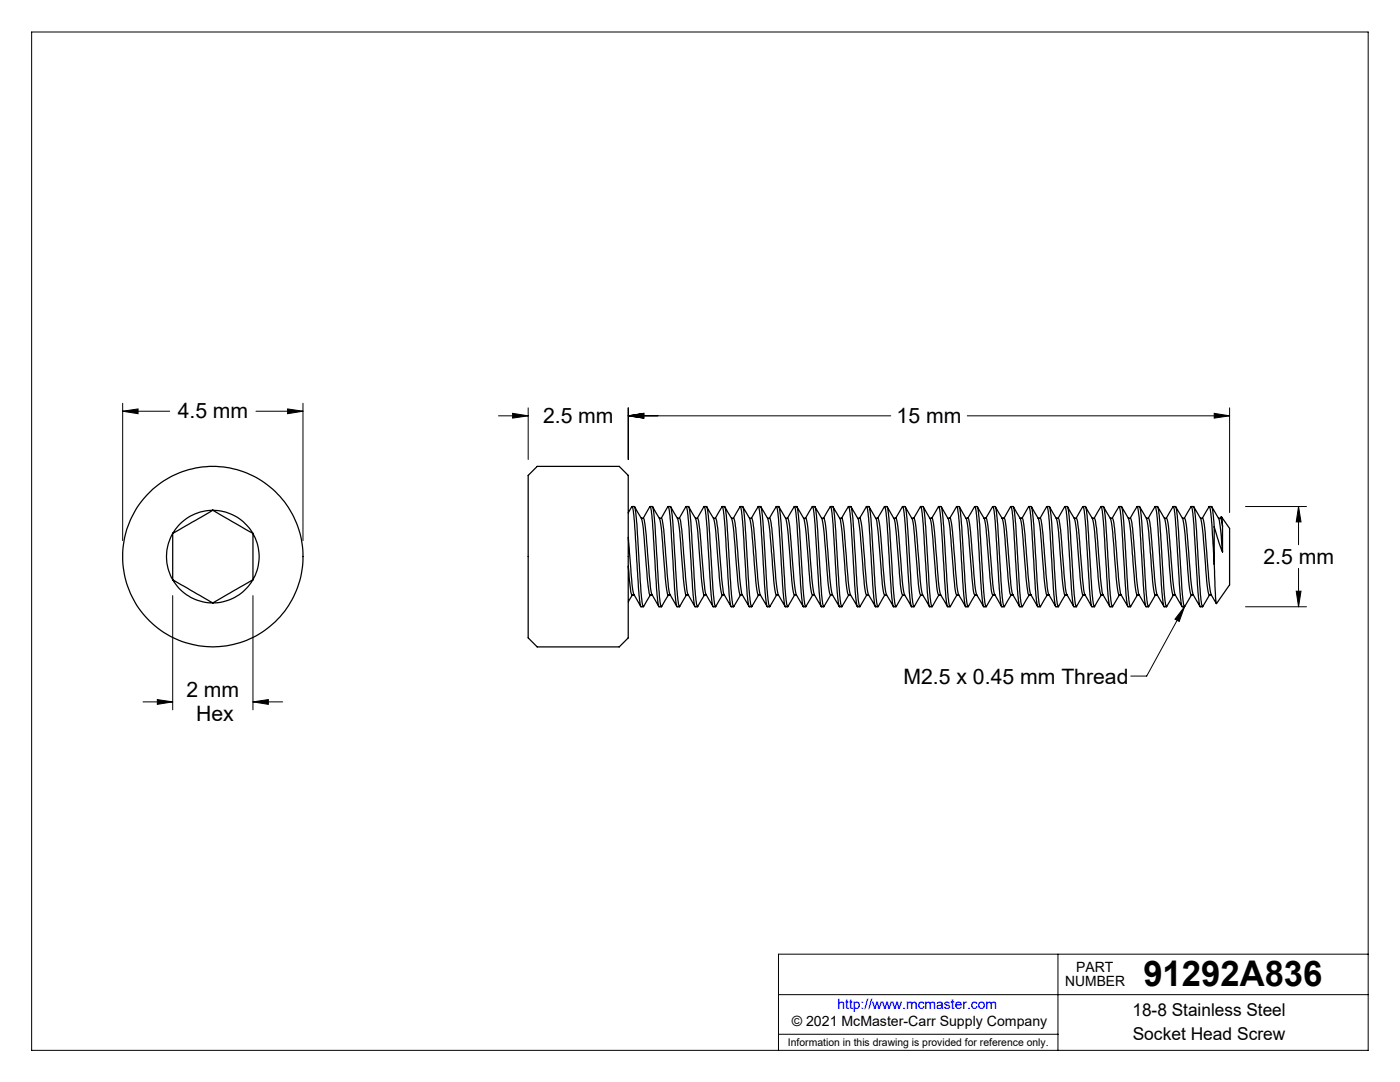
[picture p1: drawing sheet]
<svg xmlns="http://www.w3.org/2000/svg" width="279mm" height="216mm" viewBox="0 0 279 216" stroke-linecap="round" stroke-linejoin="round" font-family="sans-serif">
<g fill="none" stroke="#000" stroke-width=".2">
<path d="M6.3 6.4h266.7v203.2h-266.7zM24.5 82.1l3.1-.5v1zM24.5 80.5v27.4M24.5 82.1h9.4M51.1 82.1h9.4M57.4 81.6l3.1 .5-3.1 .5zM60.5 80.5v27.4M99.5 83h5.9M102.3 82.5l3.1 .5-3.1 .4zM105.4 81.4v10.3M125.4 83l3.1-.5v.9zM125.4 81.4v10.3"/>
<path d="M125.4 83h52.4M193 83h52.4M242.3 82.5l3.1 .5-3.1 .4zM245.4 81.4v20.9M34.5 118.9v22.7M50.5 118.9v22.7M248.6 101.1h12.1M258.7 118h.9l-.4 3.1zM259.2 101.1l.4 3h-.9zM259.2 101.1v7.6M259.2 113.4v7.7M31.4 139.6l3.1 .5-3.1 .4z"/>
<path d="M236.4 121.1l-1.1 2.9-.8-.5zM236.4 121.1l-7.6 13.8h-3.1M248.6 121.1h12.1M28.5 140.1h6M50.5 140.1l3.1-.5v.9zM50.5 140.1h5.9M155.4 198.5h117.6M211.1 190.4v19.2M273 190.4h-117.6v19.2M155.4 206.4h55.7"/>
</g>
<g fill="#000">
<path d="M236.4 121.1l-1.1 2.9-.8-.5z"/>
<path d="M24.5 82.1l3.1-.5v1zM57.4 81.6l3.1 .5-3.1 .5zM31.4 139.6l3.1 .5-3.1 .4zM50.5 140.1l3.1-.5v.9zM102.3 82.5l3.1 .5-3.1 .4zM125.4 83l3.1-.5v.9zM125.4 83l3.1-.5v.9zM242.3 82.5l3.1 .5-3.1 .4zM259.2 101.1l.4 3h-.9zM258.7 118h.9l-.4 3.1z"/>
</g>
<g fill="none" stroke="#000" stroke-width=".25">
<path d="M105.4 94.9l1.8-1.8h16.4l1.8 1.8v32.4l-1.8 1.8h-16.4l-1.8-1.8zM34.5 115.7l8 4.6M34.5 115.7a9.3 9.3 0 0 0 8 4.6M34.5 106.4v9.3M34.5 106.4a9.2 9.2 0 0 0 0 9.3M42.5 101.8l8 4.6M42.5 101.8a9.4 9.4 0 0 1 8 4.6M42.5 101.8a9.3 9.3 0 0 0-8 4.6M42.5 101.8l-8 4.6M50.5 115.7l-8 4.6M50.5 115.7a9.3 9.3 0 0 1-8 4.6M50.5 106.4v9.3"/>
<path d="M50.5 106.4a9.2 9.2 0 0 1 0 9.3M125.4 107.2l.1 1.6a69.7 69.7 0 0 0 1 9.9l1.4 2.3M125.4 102.3l.8-1.2a42.8 42.8 0 0 1 .7 8.2l.7 10.4 .3 1.3 .5 .1M125.4 113l.2 2.8a6.4 6.4 0 0 0 .6 2.9h.4M126.2 101.1h.4a207.1 207.1 0 0 1 1.3 16.3l.2 2.7 .2 .9h.1M126.2 118.7l-.8 1.4M126.6 101.1l1.5 2.7 .6 5.5a66.8 66.8 0 0 0 1 9.4h.1M128 103.4h.4M128.4 103.4a51.6 51.6 0 0 1 1 8.5l.6 6.4 1.5 2.7M128.4 103.4l1.4-2.3a42.8 42.8 0 0 1 .7 8.2l.2 2.5a66 66 0 0 0 .8 9.2l.5 .1M129.8 101.1h.4a207.1 207.1 0 0 1 1.3 16.3l.2 2.7 .2 .9h.1M129.8 118.7h.4"/>
<path d="M129.8 118.7l-1.4 2.3M130.2 101.1l1.5 2.7 .6 5.5a54.7 54.7 0 0 0 1 9.4M131.6 103.4h.4a51.6 51.6 0 0 1 1 8.5l.6 6.4 1.5 2.7M132 103.4l1.3-2.3a42.8 42.8 0 0 1 .8 8.2l.2 2.5a56.5 56.5 0 0 0 .8 9.2l.5 .1M133.3 101.1h.5a45.7 45.7 0 0 1 .8 9l.2 1.8a66.3 66.3 0 0 0 .7 9.1h.1M133.3 118.7h.5M133.4 118.7l-1.4 2.3M133.8 101.1l1.5 2.7 .6 5.5a54.7 54.7 0 0 0 1 9.4h.5M135.2 103.4h.4a51.6 51.6 0 0 1 1 8.5l.6 6.4 1.5 2.7M135.6 103.4l1.3-2.3a42.8 42.8 0 0 1 .8 8.2l.2 2.5a56.5 56.5 0 0 0 .8 9.2l.5 .1M136.9 101.1h.5a42.8 42.8 0 0 1 .8 8.1l.2 2.7a66.3 66.3 0 0 0 .7 9.1h.1M137 118.7l-1.4 2.3"/>
<path d="M137.4 101.1l1.5 2.7 .6 5.5a54.7 54.7 0 0 0 1 9.4h.5M138.8 103.4h.4a51.6 51.6 0 0 1 1 8.5l.6 6.4 1.5 2.7M139.2 103.4l1.3-2.3a42.8 42.8 0 0 1 .8 8.2l.2 2.5a56.5 56.5 0 0 0 .8 9.2l.5 .1M140.5 101.1h.5a42.8 42.8 0 0 1 .8 8.1l.2 2.7a66.3 66.3 0 0 0 .7 9.1h.1M140.6 118.7l-1.4 2.3M141 101.1l1.5 2.7 .6 5.5a54.7 54.7 0 0 0 1 9.4h.5M142.4 103.4h.4M142.8 103.4l1.3-2.3a53.8 53.8 0 0 1 .9 10l.1 .7a56.5 56.5 0 0 0 .8 9.2l.5 .1M142.8 103.4a51.6 51.6 0 0 1 1 8.5l.6 6.4 1.5 2.7M144.1 101.1h.5a42.8 42.8 0 0 1 .8 8.1l.2 2.7a66.3 66.3 0 0 0 .7 9.1h.1M144.2 118.7l-1.4 2.3M144.6 101.1l1.5 2.7 .4 2.5 .3 3.8a44.2 44.2 0 0 0 .9 8.6h.5"/>
<path d="M146 103.4h.4M146.4 103.4a66.3 66.3 0 0 1 1.1 10.2l.5 4.7 1.5 2.7M147.7 101.1l-1.3 2.3M147.7 101.1a53.8 53.8 0 0 1 .9 10l.1 .7a56.5 56.5 0 0 0 .8 9.2l.5 .1M147.7 101.1h.5a42.8 42.8 0 0 1 .8 8.1l.2 2.7a66.3 66.3 0 0 0 .7 9.1h.1M147.8 118.7l-1.4 2.3M148.2 101.1l1.5 2.7 .4 2.5 .3 3.8a44.2 44.2 0 0 0 .9 8.6h.5M149.6 103.4h.4M150 103.4a66.3 66.3 0 0 1 1.1 10.2l.6 4.9 1.4 2.5M151.3 101.1l-1.3 2.3M151.3 101.1h.1a139.6 139.6 0 0 1 1.1 14.9l.5 4.9 .1 .2h.5M151.3 101.1h.5"/>
<path d="M151.4 118.7l-1.4 2.3M151.8 101.1a42.8 42.8 0 0 1 .8 8.1l.2 2.7a56.6 56.6 0 0 0 .8 9.1M151.8 101.1l1.5 2.7 .4 2.5 .9 10.8 .3 1.6h.5M153.2 103.4h.4a66.3 66.3 0 0 1 1.1 10.2l.6 4.9 1.4 2.5M154.9 101.1l-1.3 2.3M154.9 101.1h.1a97.4 97.4 0 0 1 1 12.4l.5 6.6 .2 .9 .5 .1M154.9 101.1h.5M155 118.7l-1.4 2.3M155.4 101.1a42.8 42.8 0 0 1 .8 8.1l.2 2.7a56.6 56.6 0 0 0 .8 9.1M155.4 101.1l1.4 2.4a140 140 0 0 1 1.3 13l.4 2.2M156.8 103.4h.4a66.3 66.3 0 0 1 1.1 10.2l.6 4.9 1.4 2.5M157.2 103.4l1.4-2.3a97.4 97.4 0 0 1 1 12.4l.5 6.6 .2 .9 .5 .1"/>
<path d="M158.5 101.1h.5M158.5 118.7h.5M158.6 118.7l-1.4 2.3M159 101.1a42.8 42.8 0 0 1 .8 8.1l.1 2.7a56.6 56.6 0 0 0 .9 9.1M159 101.1l1.4 2.4a140 140 0 0 1 1.3 13l.4 2.2M160.4 103.4h.4a66.3 66.3 0 0 1 1.1 10.2l.5 4.7 1.5 2.7M160.8 103.4l1.4-2.3a97.4 97.4 0 0 1 1 12.4l.5 6.6 .2 .9 .5 .1M162.1 101.1h.5a42.8 42.8 0 0 1 .8 8.1l.1 2.7a56.6 56.6 0 0 0 .9 9.1M162.1 118.7h.5M162.2 118.7l-1.4 2.3M162.6 101.1l1.4 2.4a140 140 0 0 1 1.3 13l.3 2 .1 .2h.5M164 103.4h.5a48 48 0 0 1 .8 8.5l.7 6.4 1.5 2.7"/>
<path d="M164.4 103.4l1.4-2.3a97.4 97.4 0 0 1 1 12.4l.5 6.6 .2 .9 .5 .1M165.7 101.1h.5a42.8 42.8 0 0 1 .8 8.1l.1 2.7a56.6 56.6 0 0 0 .9 9.1M165.8 118.7l-1.4 2.3M166.2 101.1l1.4 2.4a140 140 0 0 1 1.3 13l.3 2 .1 .2h.5M167.6 103.4h.5a136.1 136.1 0 0 1 1.2 13.1l.4 2.2 1.4 2.3M168 103.4l1.4-2.3a160.9 160.9 0 0 1 1.1 14.9l.5 4.7 .1 .4h.5M169.3 101.1h.5a108.3 108.3 0 0 1 1.1 13.4l.4 5.2 .2 1.2 .1 .1M169.4 118.7l-1.4 2.3M169.8 101.1l1.4 2.4a140 140 0 0 1 1.3 13l.3 2 .1 .2h.5M171.2 103.4h.5a95.6 95.6 0 0 1 1.1 11.7l.5 3.6 1.4 2.3M171.6 103.4l1.4-2.3a161.9 161.9 0 0 1 1.2 15.6l.4 4 .1 .4h.5M172.9 101.1h.5a78 78 0 0 1 .9 10.8 50.6 50.6 0 0 0 .9 9.2l.1-.1"/>
<path d="M173 118.7l-1.4 2.3M173.4 101.1l1.4 2.4a73.8 73.8 0 0 1 1.1 10.1l.5 4.7 .1 .4h.5M174.8 103.4h.4M175.2 103.4l1.4-2.3a160.9 160.9 0 0 1 1.1 14.9l.5 4.7 .1 .4h.5M175.2 103.4h.1a95.6 95.6 0 0 1 1.1 11.7l.5 3.6 1.4 2.3M176.5 101.1h.5a78 78 0 0 1 .9 10.8 50.6 50.6 0 0 0 .9 9.2l.1-.1M176.6 118.7l-1.3 2.3M177.1 101.1l1.3 2.4a73.8 73.8 0 0 1 1.1 10.1l.5 4.7 .1 .4h.5M178.4 103.4h.4M178.8 103.4h.1a136.1 136.1 0 0 1 1.2 13.1l.4 2.2 1.4 2.3M180.1 101.1l-1.3 2.3M180.1 101.1h.1a160.9 160.9 0 0 1 1.1 14.9l.5 4.7 .1 .4h.5"/>
<path d="M180.1 101.1h.5a86.7 86.7 0 0 1 1 11.7 42.8 42.8 0 0 0 .8 8.3l.1-.1M180.2 118.7l-1.3 2.3M180.7 101.1l1.3 2.4a73.8 73.8 0 0 1 1.1 10.1l.5 4.7 .1 .4h.4M182 103.4h.5a136.1 136.1 0 0 1 1.2 13.1l.4 2.2 1.4 2.3M183.7 101.1l-1.3 2.3M183.7 101.1h.1a179.4 179.4 0 0 1 1.2 16.3l.4 3.3 .1 .4h.5M183.7 101.1h.5a86.7 86.7 0 0 1 1 11.7 42.8 42.8 0 0 0 .8 8.3l.1-.1M183.8 118.7l-1.3 2.3M184.3 101.1l1.3 2.4a81.9 81.9 0 0 1 1.1 10.9l.1 1.4a6.4 6.4 0 0 0 .6 2.9M185.6 103.4h.5a136.1 136.1 0 0 1 1.2 13.1l.4 2.2 1.4 2.3M185.9 103.4l1.5-2.3a68.7 68.7 0 0 1 .9 10.7l.6 8.3 .2 .9 .5 .1M187.4 118.7l-1.3 2.3"/>
<path d="M187.4 101.1h.5a207.1 207.1 0 0 1 1.2 16.3l.2 2.7 .2 .9h.2M187.4 118.7h.3M187.9 101.1l1.3 2.4a81.9 81.9 0 0 1 1.1 10.9l.1 1.4a6.4 6.4 0 0 0 .6 2.9M189.2 103.4h.5a95.6 95.6 0 0 1 1.1 11.7l.5 3.6 1.4 2.3M189.5 103.4l1.5-2.3a42.8 42.8 0 0 1 .7 8.2l.2 3.3a37.5 37.5 0 0 0 .9 8.5h.4M191 118.7l-1.3 2.3M191 101.1h.5a207.1 207.1 0 0 1 1.2 16.3l.2 2.7 .2 .9h.2M191 118.7h.3M191.5 101.1l1.3 2.4a73.8 73.8 0 0 1 1.1 10.1l.1 2.2a6.4 6.4 0 0 0 .6 2.9h.3M192.8 103.4h.5a136.1 136.1 0 0 1 1.2 13.1l.4 2.2 1.4 2.3M193.1 103.4l1.5-2.3a42.8 42.8 0 0 1 .7 8.2l.2 3.3a37.5 37.5 0 0 0 .9 8.5h.4M194.6 101.1h.5a207.1 207.1 0 0 1 1.2 16.3l.2 2.7 .2 .9h.1"/>
<path d="M194.6 118.7l-1.3 2.3M195.1 101.1l1.4 2.7 .6 5.5a66.8 66.8 0 0 0 1 9.4h.1M196.4 103.4h.4a136.1 136.1 0 0 1 1.3 13.1l.4 2 1.4 2.5M196.7 103.4l1.5-2.3a42.8 42.8 0 0 1 .7 8.2l.2 3.3a37.5 37.5 0 0 0 .9 8.5h.4M198.2 101.1h.4a207.1 207.1 0 0 1 1.3 16.3l.2 2.7 .2 .9h.1M198.2 118.7h.3M198.2 118.7l-1.4 2.3M198.6 101.1l1.5 2.7 .6 5.5a66.8 66.8 0 0 0 1 9.4h.1M200 103.4h.4M200.4 103.4a136.1 136.1 0 0 1 1.3 13.1l.4 2 1.4 2.5M200.4 103.4l1.4-2.3a42.8 42.8 0 0 1 .7 8.2l.7 10.4 .3 1.3 .5 .1M201.8 101.1h.4a207.1 207.1 0 0 1 1.3 16.3l.2 2.7 .2 .9h.1"/>
<path d="M201.8 118.7h.4M201.8 118.7l-1.4 2.3M202.2 101.1l1.5 2.7 .6 5.5a66.8 66.8 0 0 0 1 9.4h.5M203.6 103.4h.4M204 103.4a51.6 51.6 0 0 1 1 8.5l.6 6.4 1.5 2.7M204 103.4l1.4-2.3a42.8 42.8 0 0 1 .7 8.2l.2 2.5a66 66 0 0 0 .8 9.2l.5 .1M205.4 101.1h.4a207.1 207.1 0 0 1 1.3 16.3l.2 2.7 .2 .9h.1M205.4 118.7l-1.4 2.3M205.8 101.1l1.5 2.7 .6 5.5a54.7 54.7 0 0 0 1.1 9.4h.4M207.2 103.4h.4a38.4 38.4 0 0 1 .9 7.7l.7 7.2 1.5 2.7M207.6 103.4l1.4-2.3a42.8 42.8 0 0 1 .7 8.2l.2 2.5a56.5 56.5 0 0 0 .8 9.2l.5 .1M209 101.1h.4a45.7 45.7 0 0 1 .8 9l.2 1.8a66.3 66.3 0 0 0 .7 9.1h.1"/>
<path d="M209 118.7l-1.4 2.3M209.4 101.1l1.5 2.7 .6 5.5a54.7 54.7 0 0 0 1 9.4h.5M210.8 103.4h.4M211.2 103.4l1.3-2.3a42.8 42.8 0 0 1 .8 8.2l.2 2.5a56.5 56.5 0 0 0 .8 9.2l.5 .1M211.2 103.4a51.6 51.6 0 0 1 1 8.5l.6 6.4 1.5 2.7M212.5 101.1h.5a42.8 42.8 0 0 1 .8 8.1l.2 2.7a66.3 66.3 0 0 0 .7 9.1h.1M212.6 118.7l-1.4 2.3M213 101.1l1.5 2.7 .6 5.5a54.7 54.7 0 0 0 1 9.4h.5M214.4 103.4h.4M214.8 103.4l1.3-2.3a42.8 42.8 0 0 1 .8 8.2l.2 2.5a56.5 56.5 0 0 0 .8 9.2l.5 .1M214.8 103.4a51.6 51.6 0 0 1 1 8.5l.6 6.4 1.5 2.7M216.1 101.1h.5a42.8 42.8 0 0 1 .8 8.1l.2 2.7a66.3 66.3 0 0 0 .7 9.1h.1"/>
<path d="M216.2 118.7l-1.4 2.3M216.6 101.1l1.5 2.7 .6 5.5a54.7 54.7 0 0 0 1 9.4h.5M218 103.4h.4M218.4 103.4a51.6 51.6 0 0 1 1 8.5l.6 6.4 1.5 2.7M219.7 101.1l-1.3 2.3M219.7 101.1a53.8 53.8 0 0 1 .9 10l.1 .7a56.5 56.5 0 0 0 .8 9.2l.5 .1M219.7 101.1h.5M219.8 118.7l-1.4 2.3M220.2 101.1a42.8 42.8 0 0 1 .8 8.1l.2 2.7a66.3 66.3 0 0 0 .7 9.1h.1M220.2 101.1l1.5 2.7 .6 5.5a51.2 51.2 0 0 0 1 9.4h.5M221.6 103.4h.4a66.3 66.3 0 0 1 1.1 10.2l.5 4.7 1.5 2.7M223.3 101.1l-1.3 2.3"/>
<path d="M223.3 101.1a53.8 53.8 0 0 1 .9 10l.1 .7a56.5 56.5 0 0 0 .8 9.2l.5 .1M223.3 101.1h.5M223.4 118.7l-1.4 2.3M223.8 101.1a42.8 42.8 0 0 1 .8 8.1l.2 2.7a66.3 66.3 0 0 0 .7 9.1h.1M223.8 101.1l1.5 2.7 .4 2.5 .3 3.8a44.2 44.2 0 0 0 .9 8.6M225.2 103.4h.4a66.3 66.3 0 0 1 1.1 10.2l.5 4.7 1.5 2.7M225.6 103.4l1.4-2.3a87.8 87.8 0 0 1 .9 11.5 45.6 45.6 0 0 0 .8 8.5h.5M226.9 101.1h.5M226.9 118.7h.5M227 118.7l-1.4 2.3M227.4 101.1a42.8 42.8 0 0 1 .8 8.1l.2 2.7a56.6 56.6 0 0 0 .8 9.1M227.4 101.1l1.4 2.4 .2 .7 1 11.6 .3 2.2 .2 .7"/>
<path d="M228.8 103.4h.4a66.3 66.3 0 0 1 1.1 10.2l.6 4.9 1.4 2.5M229.2 103.4l1.4-2.3a97.4 97.4 0 0 1 1 12.4l.5 6.6 .2 .9 .5 .1M230.5 101.1h.5a42.8 42.8 0 0 1 .8 8.1l.2 2.7a56.6 56.6 0 0 0 .8 9.1M230.5 118.7h.5M230.6 118.7l-1.4 2.3M231 101.1l1.4 2.4a140 140 0 0 1 1.3 13l.4 2.2h.5M232.4 103.4h.4a66.3 66.3 0 0 1 1.1 10.2l.6 4.9 1.4 2.5M232.8 103.4l1.4-2.3a97.4 97.4 0 0 1 1 12.4l.5 6.6 .2 .9 .5 .1M234.1 101.1h.5a42.8 42.8 0 0 1 .8 8.1l.1 2.7a56.6 56.6 0 0 0 .9 9.1M234.2 118.7l-1.4 2.3M234.6 101.1l1.4 2.4a140 140 0 0 1 1.3 13l.3 2 .1 .2h.5M236 103.4h.4a66.3 66.3 0 0 1 1.1 10.2l.5 4.7 1.5 2.7"/>
<path d="M236.4 103.4l1.4-2.3a97.4 97.4 0 0 1 1 12.4l.5 6.6 .2 .9 .5 .1M237.7 101.1h.5a42.8 42.8 0 0 1 .8 8.1l.1 2.7a56.6 56.6 0 0 0 .9 9.1M237.8 118.7l-1.4 2.3M238.2 101.1l1.4 2.4a140 140 0 0 1 1.3 13l.3 2 .1 .2h.5M239.6 103.4h.5a48 48 0 0 1 .8 8.5l.7 6.4 1.1 2.1M240 103.4l1.4-2.3a63.8 63.8 0 0 1 .9 10v1.5M241.3 101.1h.5l.1 .1 .4 3.9M241.4 118.7l-1.4 2.3M241.8 101.1l1.5 2.7 .7 6.3M242.3 105.1l1.7 5M242.3 105.1v7.5M243.2 103.4h.4"/>
<path d="M243.6 103.4l.1-.3 .3 1.9M243.6 103.4l.4 1.6M243.8 103.1l1.6 2.3v11.3l-2.6 3.7-.2-1.4-.3-6.4M244 105v5.1"/>
<circle cx="42.5" cy="111.1" r="18"/>
</g>
<text font-size="7.1" x="228.2" y="196.8">91292A836</text>
<g font-size="4.2">
<text x="35.5" y="83.5">4.5 mm</text>
<text x="108.4" y="84.4">2.5 mm</text>
<text x="178.9" y="84.4">15 mm</text>
<text x="252.1" y="112.5">2.5 mm</text>
<text x="180.3" y="136.4">M2.5 x 0.45 mm Thread</text>
<text x="37.2" y="139.1">2 mm</text>
<text x="39.1" y="143.8">Hex</text>
</g>
<g font-size="3.5">
<text x="226" y="202.8">18-8 Stainless Steel</text>
<text x="226.1" y="207.5">Socket Head Screw</text>
</g>
<g font-size="2.8">
<text x="212.6" y="196.8">NUMBER</text>
<text x="214.8" y="194">PART</text>
<text x="158" y="204.8">© 2021 McMaster-Carr Supply Company</text>
</g>
<text font-size="2.8" fill="#00f" x="167.1" y="201.4">http://www.mcmaster.com</text>
<text font-size="2.1" x="157.3" y="208.6">Information in this drawing is provided for reference only.</text>
</svg>
